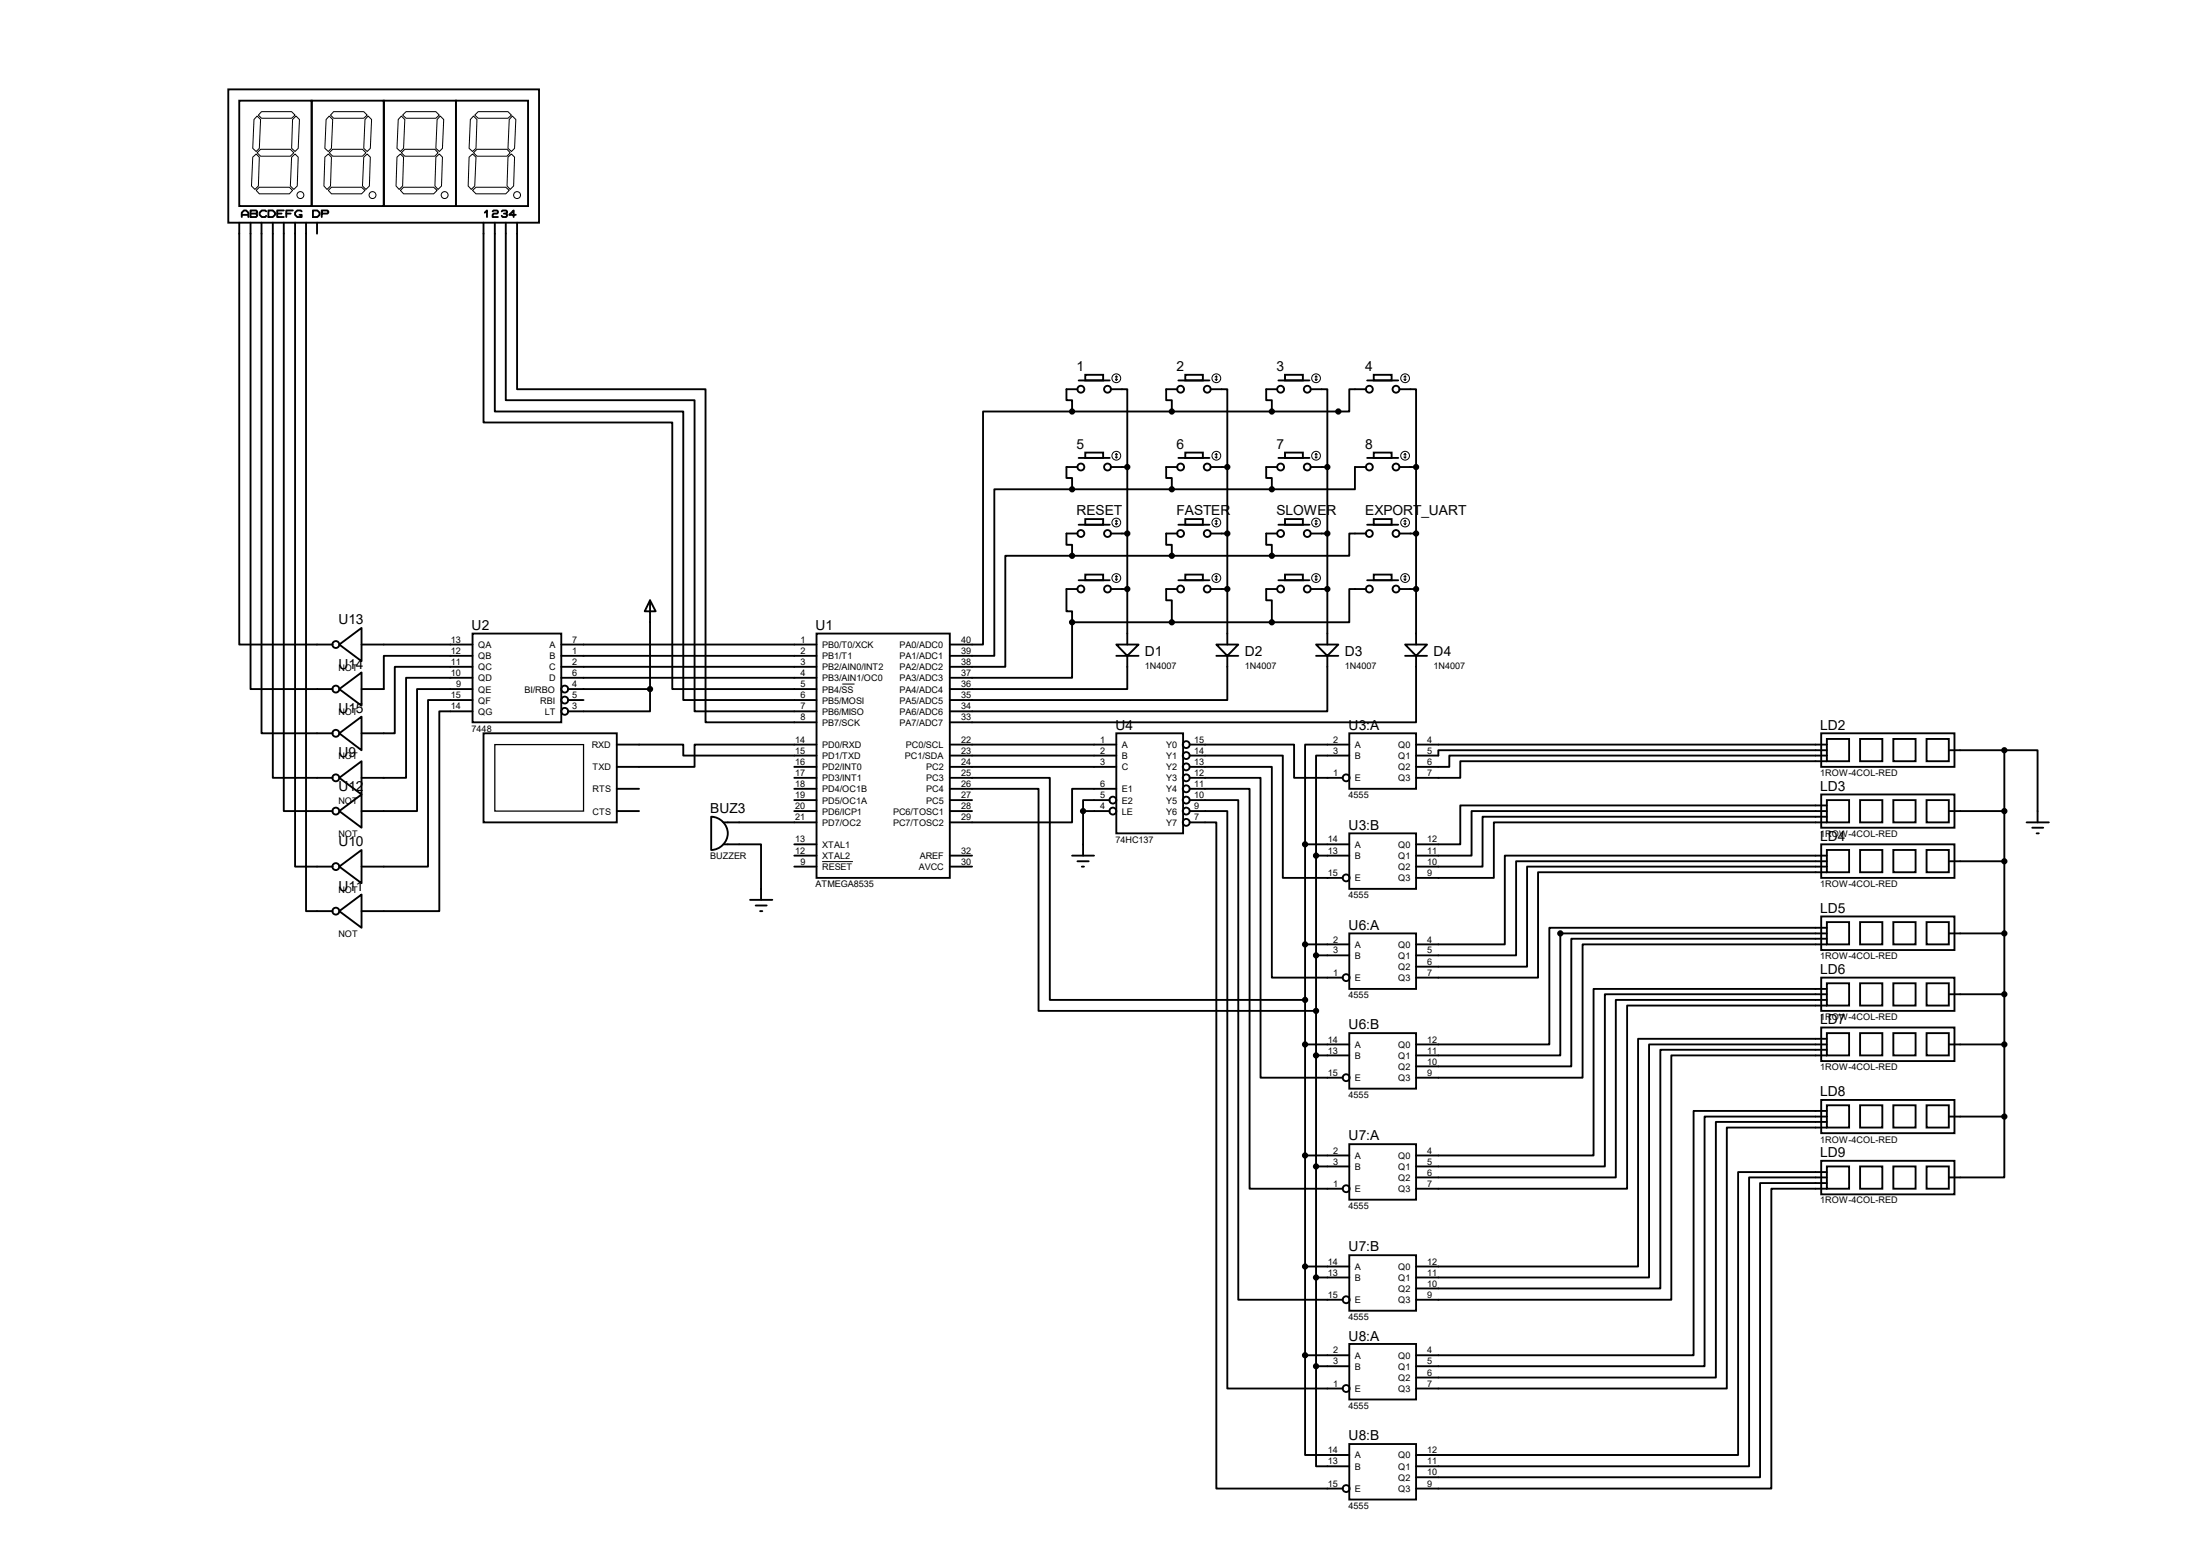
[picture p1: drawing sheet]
<svg xmlns="http://www.w3.org/2000/svg" width="297mm" height="210mm" viewBox="0 0 297 210" stroke-linecap="round" stroke-linejoin="round" font-family="sans-serif">
<g fill="none" stroke="#000" stroke-width=".25">
<path d="M30.8 12.1h42v18h-42zM32.3 13.6h9.8v14.2h-9.8zM42.1 13.6h9.7v14.2h-9.7zM51.8 13.6h9.8v14.2h-9.8zM61.6 13.6h9.7v14.2h-9.7zM32.3 30.1v56.9h12.6M32.6 29.3v-.6l.3-.3h.3l.3 .3v.6M32.6 29h.9M33.8 30.1v62.9h11.1M33.8 28.8h.8M33.8 28.4h.8l.1 .1-.1 .3 .1 .3-.1 .2h-.8zM35.3 30.1v68.9h9.6"/>
<path d="M35.9 28.5l-.1-.1h-.5l-.2 .3v.3l.2 .3h.5l.1-.2M36.2 28.4h.6l.3 .3v.3l-.3 .3h-.6zM36.8 30.1v74.9h8.1M37.4 28.8h.6M38.3 30.1v79.4h6.6M38.3 28.4h-.9v.9h.9M38.7 28.8h.5M39.5 28.4h-.8v.9M39.8 30.1v86.9h5.1M40.7 28.5l-.1-.1h-.5l-.3 .3v.3l.3 .3h.6v-.3h-.3M41.3 30.1v92.9h3.6M42.2 28.4h.6l.3 .3v.3l-.3 .3h-.6z"/>
<path d="M42.8 30.1v1.4M43.4 28.8h.8l.1-.3-.1-.1h-.8v.9M65.3 30.1v26.9h25.5v36h19.4M65.4 28.7l.3-.3v.9M66.5 28.5l.1-.1h.5l.1 .1-.1 .3h-.5l-.1 .2v.3h.7M66.8 30.1v25.4h25.4v39h18M67.7 28.5l.2-.1h.4l.2 .1-.2 .3 .2 .3-.2 .2h-.4l-.2-.2M68 28.8h.3M68.3 30.1v23.9h25.5v42h16.4M69.6 29h-.9l.6-.6v.9M69.8 30.1v22.4h25.4v45h15M144.7 55.5h-12v31.5h-4.5"/>
<path d="M145.5 52.5h-1.5v1.5h.7v1.5M145.6 51.4h4.2M146.5 50.6h2.4v.8h-2.4zM149.9 52.5h2.3v10.5M159 52.5h-1.6v1.5h.8v1.5M159.1 51.4h4.2M160 50.6h2.4v.8h-2.4zM163.4 52.5h2.3v10.5M172.4 52.5h-1.5v1.5h.8v1.5M172.6 51.4h4.2M173.5 50.6h2.4v.8h-2.4zM177 52.5h2.2v10.5"/>
<path d="M184.4 52.5h-2.2v3h-37.5M184.6 51.4h4.2M185.5 50.6h2.4v.8h-2.4zM188.9 52.5h2.3v10.5M144.7 66h-10.5v22.5h-6M144.7 75h-9v15h-7.5M144.7 66h27M144.7 75h27M145.5 63h-1.5v1.5h.7v1.5M145.5 72h-1.5v1.5h.7v1.5M145.5 79.5h-1.5v3h.7v1.5M145.6 78.3h4.2"/>
<path d="M145.6 70.8h4.2M145.6 61.8h4.2M146.5 77.6h2.4v.7h-2.4zM146.5 70.1h2.4v.7h-2.4zM146.5 61.1h2.4v.7h-2.4zM149.9 79.5h2.3M149.9 72h2.3M149.9 63h2.3M152.2 63v24M159 63h-1.6v1.5h.8v1.5M159 72h-1.6v1.5h.8v1.5M159 79.5h-1.6v1.5h.8v3"/>
<path d="M159.1 78.3h4.2M159.1 70.8h4.2M159.1 61.8h4.2M160 77.6h2.4v.7h-2.4zM160 70.1h2.4v.7h-2.4zM160 61.1h2.4v.7h-2.4zM163.4 79.5h2.3M163.4 72h2.3M163.4 63h2.3M165.7 63v24M172.4 63h-1.5v1.5h.8v1.5M172.4 72h-1.5v1.5h.8v1.5"/>
<path d="M172.4 79.5h-1.5v1.5h.8v3M172.6 78.3h4.2M172.6 70.8h4.2M172.6 61.8h4.2M173.5 77.6h2.4v.7h-2.4zM173.5 70.1h2.4v.7h-2.4zM173.5 61.1h2.4v.7h-2.4zM177 79.5h2.2M177 72h2.2M177 63h2.2M179.2 63v24M184.4 63h-1.5v3h-11.2"/>
<path d="M184.4 72h-2.2v3h-10.5M184.4 79.5h-2.2v4.5h-10.5M184.6 78.3h4.2M184.6 70.8h4.2M184.6 61.8h4.2M185.5 77.6h2.4v.7h-2.4zM185.5 70.1h2.4v.7h-2.4zM185.5 61.1h2.4v.7h-2.4zM188.9 79.5h2.3M188.9 72h2.3M188.9 63h2.3M191.2 63v24"/>
<path d="M45.8 87l3-2.2v4.4zM45.8 93l3-2.2v4.4zM45.8 99l3-2.3v4.6zM48.8 87h15M63.8 85.5h12v12h-12zM63.8 91.5h-9v13.5h-6M63.8 94.5h-6v22.5h-9M63.8 96h-4.5v27h-10.5M63.8 88.5h-12v4.5h-3M63.8 90h-10.5v9h-4.5M63.8 93h-7.5v16.5h-7.5M65.3 99h18v12h-18z"/>
<path d="M75.8 87h34.4M75.8 88.5h34.4M75.8 90h34.4M75.8 91.5h34.4M76.7 93h11.1M76.7 94.5h2.1M87.8 81l.7 1.5h-1.5zM87.8 93v3h-11.1M87.8 81v12M110.2 85.5h18v33h-18zM144.7 84v7.5h-16.5M144.7 84h27"/>
<path d="M150.7 87h3l-1.5 1.5zM150.7 99h9v13.5h-9zM150.7 88.5h3M152.2 88.5v4.5h-24M164.2 87h3l-1.5 1.5zM164.2 88.5h3M165.7 88.5v6h-37.5M177.7 87h3l-1.5 1.5zM177.7 88.5h3M179.2 88.5v7.5h-51M182.2 99h9v7.5h-9zM189.7 87h3l-1.5 1.5z"/>
<path d="M189.7 88.5h3M191.2 88.5v9h-63M245.9 99h18v4.5h-18zM246.6 99.7h3v3h-3zM251.1 99.7h3v3h-3zM255.6 99.7h3v3h-3zM260.1 99.7h3v3h-3zM45.8 105l3-2.3v4.5zM45.8 117l3-2.3v4.5zM45.8 109.5l3-2.3v4.5zM83.3 100.5h8.9v1.5h18M83.3 109.5h3"/>
<path d="M83.3 106.5h3M96 110.2a2.24 2.24 0 0 1 2.3 2.3 2.24 2.24 0 0 1-2.3 2.2zM97.7 114h5v7.5M97.7 111h12.5M107.2 103.5h3M107.2 109.5h3M107.2 114h3M107.2 115.5h3M107.2 108h3M107.2 106.5h3M107.2 105h3M107.2 117h3"/>
<path d="M110.2 100.5h-16.4v3h-10.5M128.2 105h13.5v30h34.5M128.2 106.5h12v29.9h37.5M128.2 100.5h22.5M128.2 102h22.5M128.2 103.5h22.5M128.2 109.5h3M128.2 115.5h3M128.2 108h3M128.2 117h3M144.7 115.5h3M145.5 116.2h1.5"/>
<path d="M146 117h.3M146.2 109.5v6M146.2 109.5h3.6M149.8 108h-3.6v1.5M150.7 106.5h-6v4.5h-16.5M160.6 100.5h14.1v4.5h6.6M160.6 102h12.6v16.5h8.1M160.6 103.5h11.1v28.5h9.6M160.6 105h9.6v40.5h11.1M160.6 106.5h8.1v53.9h12.6M160.6 108h6.6v67.4h14.1M160.6 109.5h5.1v77.9h15.6"/>
<path d="M160.6 111h3.6v89.9h17.1M176.2 114h6M176.2 114v68.9M177.7 115.5h4.5M177.7 115.5v68.9M182.2 112.5h9v7.5h-9zM182.2 100.5h-6v13.5M182.2 102h-4.5v13.5M191.2 100.5h55.4M245.9 107.2h18v4.5h-18zM245.9 114h18v4.5h-18zM246.6 108h3v3h-3z"/>
<path d="M246.6 114.7h3v3h-3zM246.6 101.3h-52.4v.7h-3M246.6 102h-50.9v1.5h-4.5M246.6 102.7h-49.5v2.3h-5.9M246.6 110.2h-46.4v6.8h-9M246.6 109.5h-47.9v6h-7.5M246.6 108.7h-49.5v5.3h-5.9M246.6 111h-44.9v7.5h-10.5M246.6 117h-40.4v13.5h-15M246.6 116.2h-41.9v12.7h-13.5M246.6 115.5h-43.4v12h-12M246.6 117.7h-39v14.3h-16.4"/>
<path d="M251.1 108h3v3h-3zM251.1 114.7h3v3h-3zM255.6 108h3v3h-3zM255.6 114.7h3v3h-3zM260.1 108h3v3h-3zM260.1 114.7h3v3h-3zM263.1 109.5h7.5M263.1 101.3h7.5M263.1 116.2h7.5M270.6 101.3h4.5v9.7M270.6 101.3v49.4M273.6 111h3"/>
<path d="M274.4 111.7h1.4M275 112.5h.3M45.8 123l3-2.3v4.5zM101.3 121.5h3M102 122.2h1.5M102.6 123h.3M176.2 127.5h6M177.7 128.9h4.5M182.2 126h9v7.5h-9zM182.2 139.4h9v7.5h-9zM245.9 123.7h18v4.5h-18zM245.9 132h18v4.4h-18z"/>
<path d="M245.9 138.7h18v4.5h-18zM246.6 124.5h3v3h-3zM246.6 132.7h3v3h-3zM246.6 139.4h3v3.1h-3zM246.6 126.7h-34.5v17.2h-20.9M246.6 125.2h-37.4v15.8h-18M246.6 127.5h-32.9v18h-22.5M246.6 135h-28.5v23.9h-26.9M246.6 134.2h-29.9v23.2h-25.5M246.6 133.5h-31.5v22.5h-23.9M246.6 135.7h-26.9v24.7h-28.5M246.6 126h-35.9v16.5h-19.5"/>
<path d="M251.1 124.5h3v3h-3zM251.1 132.7h3v3h-3zM251.1 139.4h3v3.1h-3zM255.6 124.5h3v3h-3zM255.6 132.7h3v3h-3zM255.6 139.4h3v3.1h-3zM260.1 124.5h3v3h-3zM260.1 132.7h3v3h-3zM260.1 139.4h3v3.1h-3zM263.1 126h7.5M263.1 134.2h7.5M176.2 141h6"/>
<path d="M176.2 156h6M177.7 142.5h4.5M177.7 157.4h4.5M182.2 154.4h9v7.5h-9zM245.9 148.5h18v4.5h-18zM245.9 156.7h18v4.5h-18zM246.6 149.2h3v3h-3zM246.6 157.4h3v3h-3zM246.6 141.7h-22.4v32.2h-33M246.6 141h-24v31.4h-31.4M246.6 140.2h-25.5v30.7h-29.9M246.6 142.5h-21v32.9h-34.4"/>
<path d="M246.6 151.4h-15v34.5h-40.4M246.6 150.7h-16.5v33.7h-38.9M246.6 149.9h-18v33h-37.4M246.6 152.2h-13.5v35.2h-41.9M246.6 159.7h-9v39.7h-46.4M246.6 158.9h-10.5v39h-44.9M246.6 158.2h-11.9v38.2h-43.5M251.1 149.2h3v3h-3zM251.1 157.4h3v3h-3zM255.6 149.2h3v3h-3zM255.6 157.4h3v3h-3zM260.1 149.2h3v3h-3z"/>
<path d="M260.1 157.4h3v3h-3zM263.1 141h7.5M263.1 150.7h7.5M270.6 150.7v8.2h-7.5M176.2 170.9h6M177.7 172.4h4.5M182.2 169.4h9v7.5h-9zM246.6 160.4h-7.5v40.5h-47.9M176.2 182.9v13.5h6M176.2 182.9h6M177.7 184.4v13.5h4.5M177.7 184.4h4.5"/>
<path d="M182.2 181.4h9v7.5h-9zM182.2 194.9h9v7.5h-9z"/>
<circle cx="145.9" cy="52.5" r=".47"/>
<circle cx="149.5" cy="52.5" r=".47"/>
<circle cx="159.4" cy="52.5" r=".47"/>
<circle cx="163" cy="52.5" r=".47"/>
<circle cx="172.9" cy="52.5" r=".47"/>
<circle cx="176.5" cy="52.5" r=".47"/>
<circle cx="184.9" cy="52.5" r=".47"/>
<circle cx="188.5" cy="52.5" r=".47"/>
<circle cx="145.9" cy="79.5" r=".47"/>
<circle cx="145.9" cy="72" r=".47"/>
<circle cx="145.9" cy="63" r=".47"/>
<circle cx="149.5" cy="79.5" r=".47"/>
<circle cx="149.5" cy="72" r=".47"/>
<circle cx="149.5" cy="63" r=".47"/>
<circle cx="159.4" cy="79.5" r=".47"/>
<circle cx="159.4" cy="72" r=".47"/>
<circle cx="159.4" cy="63" r=".47"/>
<circle cx="163" cy="79.5" r=".47"/>
<circle cx="163" cy="72" r=".47"/>
<circle cx="163" cy="63" r=".47"/>
<circle cx="172.9" cy="72" r=".47"/>
<circle cx="172.9" cy="79.5" r=".47"/>
<circle cx="172.9" cy="63" r=".47"/>
<circle cx="176.5" cy="63" r=".47"/>
<circle cx="176.5" cy="79.5" r=".47"/>
<circle cx="176.5" cy="72" r=".47"/>
<circle cx="184.9" cy="63" r=".47"/>
<circle cx="184.9" cy="79.5" r=".47"/>
<circle cx="184.9" cy="72" r=".47"/>
<circle cx="188.5" cy="72" r=".47"/>
<circle cx="188.5" cy="79.5" r=".47"/>
<circle cx="188.5" cy="63" r=".47"/>
<circle cx="45.3" cy="93" r=".47"/>
<circle cx="45.3" cy="87" r=".47"/>
<circle cx="45.3" cy="99" r=".47"/>
<circle cx="76.2" cy="94.5" r=".47"/>
<circle cx="76.2" cy="96" r=".47"/>
<circle cx="76.2" cy="93" r=".47"/>
<circle cx="45.3" cy="117" r=".47"/>
<circle cx="45.3" cy="105" r=".47"/>
<circle cx="45.3" cy="109.5" r=".47"/>
<circle cx="150.2" cy="109.5" r=".47"/>
<circle cx="150.2" cy="108" r=".47"/>
<circle cx="160.1" cy="111" r=".47"/>
<circle cx="160.1" cy="103.5" r=".47"/>
<circle cx="160.1" cy="105" r=".47"/>
<circle cx="160.1" cy="106.5" r=".47"/>
<circle cx="160.1" cy="109.5" r=".47"/>
<circle cx="160.1" cy="100.5" r=".47"/>
<circle cx="160.1" cy="102" r=".47"/>
<circle cx="160.1" cy="108" r=".47"/>
<circle cx="181.7" cy="118.5" r=".47"/>
<circle cx="181.7" cy="105" r=".47"/>
<circle cx="45.3" cy="123" r=".47"/>
<circle cx="181.7" cy="132" r=".47"/>
<circle cx="181.7" cy="145.5" r=".47"/>
<circle cx="181.7" cy="175.4" r=".47"/>
<circle cx="181.7" cy="160.4" r=".47"/>
<circle cx="181.7" cy="187.4" r=".47"/>
<circle cx="181.7" cy="200.9" r=".47"/>
</g>
<g fill="none" stroke="#000" stroke-width=".14">
<path d="M34.7 15.7l.5 .4-.2 3.9-.4 .4-.5-.4 .2-3.9zM35.3 15.1h4.1l.4 .4-.4 .5h-4.1l-.4-.5zM40 15.7l.4 .4-.1 3.9-.5 .4-.4-.4 .1-3.9zM44.4 15.7l.5 .4-.2 3.9-.4 .4-.4-.4 .1-3.9zM45 15.1h4.1l.5 .4-.5 .5h-4.1l-.4-.5zM49.7 15.7l.5 .4-.2 3.9-.4 .4-.5-.4 .2-3.9zM54.2 15.7l.5 .4-.2 3.9-.4 .4-.5-.4 .2-3.9zM54.8 15.1h4l.5 .4-.5 .5h-4l-.4-.5zM59.4 15.7l.5 .4-.2 3.9-.4 .4-.5-.4 .2-3.9zM63.9 15.7l.5 .4-.1 3.9-.5 .4-.5-.4 .2-3.9zM64.6 15.1h4l.4 .4-.4 .5h-4l-.5-.5zM69.2 15.7l.4 .4-.1 3.9-.5 .4-.4-.4 .1-3.9z"/>
<path d="M34.1 21.2l.5-.4 .4 .4-.1 3.9-.5 .5-.4-.5zM34.6 25.7l.4-.4h4.1l.4 .4-.4 .5h-4.1zM34.7 20.6l.5-.4h4l.5 .4-.5 .5h-4zM39.4 21.2l.4-.4 .5 .4-.2 3.9-.4 .5-.5-.5zM43.9 21.2l.4-.4 .4 .4-.1 3.9-.4 .5-.5-.5zM44.4 20.6l.5-.4h4l.5 .4-.5 .5h-4zM44.7 25.3h4.1l.5 .4-.5 .5h-4.1l-.4-.5zM49.1 21.2l.5-.4 .4 .4-.1 3.9-.5 .5-.5-.5zM53.6 21.2l.5-.4 .4 .4-.1 3.9-.5 .5-.4-.5zM54.2 20.6l.5-.4h4l.4 .4-.4 .5h-4zM54.5 25.3h4l.5 .4-.5 .5h-4l-.4-.5zM58.8 21.2l.5-.4 .4 .4-.1 3.9-.5 .5-.4-.5z"/>
<path d="M63.3 21.2l.5-.4 .5 .4-.2 3.9-.5 .5-.4-.5zM63.8 25.7l.5-.4h4l.4 .4-.4 .5h-4zM63.9 20.6l.5-.4h4.1l.4 .4-.4 .5h-4.1zM68.6 21.2l.4-.4 .5 .4-.2 3.9-.4 .5-.4-.5zM150.6 51.2l.1 .2M150.7 50.8v.6M150.7 50.8l-.1 .1M150.7 50.8l.2 .1M150.9 51.2l-.2 .2M164 51.2l.2 .2M164.2 50.8v.6M164.2 50.8l-.2 .1"/>
<path d="M164.2 50.8l.1 .1M164.3 51.2l-.1 .2M177.5 51.2l.2 .2M177.7 50.8l-.2 .1M177.7 50.8v.6M177.7 50.8l.1 .1M177.8 51.2l-.1 .2M189.5 51.2l.2 .2M189.7 50.8v.6M189.7 50.8l-.2 .1M189.7 50.8l.1 .1M189.8 51.2l-.1 .2"/>
<path d="M150.6 78.1l.1 .2M150.6 70.7l.1 .1M150.6 61.7l.1 .1M150.7 61.2v.6M150.7 70.2v.6M150.7 77.7v.6M150.7 77.7l-.1 .2M150.7 77.7l.2 .2M150.7 70.2l-.1 .2M150.7 70.2l.2 .2M150.7 61.2l-.1 .2M150.7 61.2l.2 .2"/>
<path d="M150.9 78.1l-.2 .2M150.9 70.7l-.2 .1M150.9 61.7l-.2 .1M164 78.1l.2 .2M164 70.7l.2 .1M164 61.7l.2 .1M164.2 61.2v.6M164.2 70.2v.6M164.2 77.7v.6M164.2 77.7l-.2 .2M164.2 77.7l.1 .2M164.2 70.2l-.2 .2"/>
<path d="M164.2 70.2l.1 .2M164.2 61.2l-.2 .2M164.2 61.2l.1 .2M164.3 78.1l-.1 .2M164.3 70.7l-.1 .1M164.3 61.7l-.1 .1M177.5 78.1l.2 .2M177.5 70.7l.2 .1M177.5 61.7l.2 .1M177.7 61.2v.6M177.7 70.2v.6M177.7 77.7v.6"/>
<path d="M177.7 77.7l-.2 .2M177.7 77.7l.1 .2M177.7 70.2l-.2 .2M177.7 70.2l.1 .2M177.7 61.2l-.2 .2M177.7 61.2l.1 .2M177.8 78.1l-.1 .2M177.8 70.7l-.1 .1M177.8 61.7l-.1 .1M189.5 78.1l.2 .2M189.5 70.7l.2 .1M189.5 61.7l.2 .1"/>
<path d="M189.7 61.2v.6M189.7 70.2v.6M189.7 77.7v.6M189.7 77.7l-.2 .2M189.7 77.7l.1 .2M189.7 70.2l-.2 .2M189.7 70.2l.1 .2M189.7 61.2l-.2 .2M189.7 61.2l.1 .2M189.8 78.1l-.1 .2M189.8 70.7l-.1 .1M189.8 61.7l-.1 .1"/>
<path d="M113.7 92.3h1.7M111 116.3h4.1"/>
<circle cx="40.6" cy="26.3" r=".47"/>
<circle cx="50.3" cy="26.3" r=".47"/>
<circle cx="60" cy="26.3" r=".47"/>
<circle cx="69.8" cy="26.3" r=".47"/>
<circle cx="150.7" cy="51.1" r=".59"/>
<circle cx="164.2" cy="51.1" r=".59"/>
<circle cx="177.7" cy="51.1" r=".59"/>
<circle cx="189.7" cy="51.1" r=".59"/>
<circle cx="150.7" cy="78" r=".59"/>
<circle cx="150.7" cy="70.5" r=".59"/>
<circle cx="150.7" cy="61.5" r=".59"/>
<circle cx="164.2" cy="70.5" r=".59"/>
<circle cx="164.2" cy="78" r=".59"/>
<circle cx="164.2" cy="61.5" r=".59"/>
<circle cx="177.7" cy="70.5" r=".59"/>
<circle cx="177.7" cy="78" r=".59"/>
<circle cx="177.7" cy="61.5" r=".59"/>
<circle cx="189.7" cy="61.5" r=".59"/>
<circle cx="189.7" cy="78" r=".59"/>
<circle cx="189.7" cy="70.5" r=".59"/>
</g>
<g fill="#000" stroke="#000" stroke-width=".25">
<circle cx="144.7" cy="55.5" r=".3"/>
<circle cx="158.2" cy="55.5" r=".3"/>
<circle cx="171.7" cy="55.5" r=".3"/>
<circle cx="180.7" cy="55.5" r=".3"/>
<circle cx="144.7" cy="75" r=".3"/>
<circle cx="144.7" cy="66" r=".3"/>
<circle cx="152.2" cy="79.5" r=".3"/>
<circle cx="152.2" cy="63" r=".3"/>
<circle cx="152.2" cy="72" r=".3"/>
<circle cx="158.2" cy="66" r=".3"/>
<circle cx="158.2" cy="75" r=".3"/>
<circle cx="165.7" cy="63" r=".3"/>
<circle cx="165.7" cy="72" r=".3"/>
<circle cx="165.7" cy="79.5" r=".3"/>
<circle cx="171.7" cy="66" r=".3"/>
<circle cx="171.7" cy="75" r=".3"/>
<circle cx="179.2" cy="72" r=".3"/>
<circle cx="179.2" cy="63" r=".3"/>
<circle cx="179.2" cy="79.5" r=".3"/>
<circle cx="191.2" cy="79.5" r=".3"/>
<circle cx="191.2" cy="72" r=".3"/>
<circle cx="191.2" cy="63" r=".3"/>
<circle cx="87.8" cy="93" r=".3"/>
<circle cx="144.7" cy="84" r=".3"/>
<circle cx="158.2" cy="84" r=".3"/>
<circle cx="171.7" cy="84" r=".3"/>
<circle cx="146.2" cy="109.5" r=".3"/>
<circle cx="176.2" cy="114" r=".3"/>
<circle cx="177.7" cy="115.5" r=".3"/>
<circle cx="270.6" cy="101.3" r=".3"/>
<circle cx="270.6" cy="116.2" r=".3"/>
<circle cx="270.6" cy="109.5" r=".3"/>
<circle cx="176.2" cy="127.5" r=".3"/>
<circle cx="176.2" cy="135" r=".3"/>
<circle cx="177.7" cy="128.9" r=".3"/>
<circle cx="177.7" cy="136.4" r=".3"/>
<circle cx="210.7" cy="126" r=".3"/>
<circle cx="270.6" cy="134.2" r=".3"/>
<circle cx="270.6" cy="126" r=".3"/>
<circle cx="176.2" cy="141" r=".3"/>
<circle cx="176.2" cy="156" r=".3"/>
<circle cx="177.7" cy="157.4" r=".3"/>
<circle cx="177.7" cy="142.5" r=".3"/>
<circle cx="270.6" cy="141" r=".3"/>
<circle cx="270.6" cy="150.7" r=".3"/>
<circle cx="176.2" cy="170.9" r=".3"/>
<circle cx="177.7" cy="172.4" r=".3"/>
<circle cx="176.2" cy="182.9" r=".3"/>
<circle cx="177.7" cy="184.4" r=".3"/>
</g>
<path d="M66.8 100.5h12v9h-12z" fill="none" stroke="#000" stroke-width=".17"/>
<g font-size="1.9">
<text x="145.3" y="50.1">1</text>
<text x="158.8" y="50.1">2</text>
<text x="172.3" y="50.1">3</text>
<text x="184.3" y="50.1">4</text>
<text x="145.3" y="60.6">5</text>
<text x="158.8" y="60.6">6</text>
<text x="172.3" y="60.6">7</text>
<text x="184.3" y="60.6">8</text>
<text x="145.3" y="69.6">RESET</text>
<text x="158.8" y="69.6">FASTER</text>
<text x="172.3" y="69.6">SLOWER</text>
<text x="184.3" y="69.6">EXPORT_UART</text>
<text x="45.7" y="84.2">U13</text>
<text x="63.7" y="85">U2</text>
<text x="110.1" y="85">U1</text>
<text x="154.6" y="88.6">D1</text>
<text x="168.1" y="88.6">D2</text>
<text x="181.6" y="88.6">D3</text>
<text x="193.5" y="88.6">D4</text>
<text x="45.7" y="90.3">U14</text>
<text x="45.7" y="96.2">U15</text>
<text x="150.6" y="98.5">U4</text>
<text x="182.1" y="98.5">U3:A</text>
<text x="245.7" y="98.5">LD2</text>
<text x="45.7" y="102.2">U9</text>
<text x="45.7" y="106.7">U12</text>
<text x="245.7" y="106.7">LD3</text>
<text x="95.9" y="109.7">BUZ3</text>
<text x="182.1" y="112">U3:B</text>
<text x="245.7" y="113.5">LD4</text>
<text x="45.7" y="114.2">U10</text>
<text x="45.7" y="120.2">U11</text>
<text x="182.1" y="125.5">U6:A</text>
<text x="245.7" y="123.2">LD5</text>
<text x="245.7" y="131.4">LD6</text>
<text x="182.1" y="138.9">U6:B</text>
<text x="245.7" y="138.2">LD7</text>
<text x="245.7" y="148">LD8</text>
<text x="182.1" y="153.9">U7:A</text>
<text x="245.7" y="156.2">LD9</text>
<text x="182.1" y="168.9">U7:B</text>
<text x="182.1" y="180.9">U8:A</text>
<text x="182.1" y="194.4">U8:B</text>
</g>
<g font-size="1.2">
<text x="60.9" y="86.7">13</text>
<text x="60.9" y="88.3">12</text>
<text x="60.9" y="89.7">11</text>
<text x="64.6" y="87.5">QA</text>
<text x="64.6" y="89">QB</text>
<text x="74.2" y="87.5">A</text>
<text x="74.2" y="89">B</text>
<text x="77.3" y="86.7">7</text>
<text x="77.3" y="88.3">1</text>
<text x="77.3" y="89.7">2</text>
<text x="108.1" y="89.7">3</text>
<text x="108.1" y="88.3">2</text>
<text x="108.1" y="86.7">1</text>
<text x="111" y="89">PB1/T1</text>
<text x="111" y="87.5">PB0/T0/XCK</text>
<text x="121.5" y="89">PA1/ADC1</text>
<text x="121.5" y="87.5">PA0/ADC0</text>
<text x="129.8" y="89.7">38</text>
<text x="129.8" y="88.3">39</text>
<text x="129.8" y="86.7">40</text>
<text x="45.7" y="90.5">NOT</text>
<text x="60.9" y="91.2">10</text>
<text x="60.9" y="94.2">15</text>
<text x="60.9" y="95.8">14</text>
<text x="61.6" y="92.8">9</text>
<text x="64.6" y="90.5">QC</text>
<text x="64.6" y="91.9">QD</text>
<text x="64.6" y="93.5">QE</text>
<text x="64.6" y="95">QF</text>
<text x="70.8" y="93.5">BI/RBO</text>
<text x="72.9" y="95">RBI</text>
<text x="74.1" y="90.5">C</text>
<text x="74.1" y="91.9">D</text>
<text x="77.3" y="91.2">6</text>
<text x="77.3" y="92.8">4</text>
<text x="77.3" y="94.2">5</text>
<text x="77.3" y="95.8">3</text>
<text x="108.1" y="95.8">7</text>
<text x="108.1" y="94.2">6</text>
<text x="108.1" y="92.8">5</text>
<text x="108.1" y="91.2">4</text>
<text x="111" y="95">PB5/MOSI</text>
<text x="111" y="93.5">PB4/SS</text>
<text x="111" y="91.9">PB3/AIN1/OC0</text>
<text x="111" y="90.5">PB2/AIN0/INT2</text>
<text x="121.5" y="95">PA5/ADC5</text>
<text x="121.5" y="93.5">PA4/ADC4</text>
<text x="121.5" y="91.9">PA3/ADC3</text>
<text x="121.5" y="90.5">PA2/ADC2</text>
<text x="129.8" y="95.8">34</text>
<text x="129.8" y="94.2">35</text>
<text x="129.8" y="92.8">36</text>
<text x="129.8" y="91.2">37</text>
<text x="154.6" y="90.3">1N4007</text>
<text x="168.1" y="90.3">1N4007</text>
<text x="181.6" y="90.3">1N4007</text>
<text x="193.5" y="90.3">1N4007</text>
<text x="45.7" y="96.5">NOT</text>
<text x="63.7" y="98.8">7448</text>
<text x="64.6" y="96.5">QG</text>
<text x="73.6" y="96.5">LT</text>
<text x="79.9" y="101">RXD</text>
<text x="107.4" y="101.7">15</text>
<text x="107.4" y="100.2">14</text>
<text x="108.1" y="97.2">8</text>
<text x="111" y="96.5">PB6/MISO</text>
<text x="111" y="98">PB7/SCK</text>
<text x="111" y="101">PD0/RXD</text>
<text x="121.5" y="96.5">PA6/ADC6</text>
<text x="121.5" y="98">PA7/ADC7</text>
<text x="122.3" y="101">PC0/SCL</text>
<text x="129.8" y="101.7">23</text>
<text x="129.8" y="100.2">22</text>
<text x="129.8" y="97.2">33</text>
<text x="148.5" y="100.2">1</text>
<text x="148.5" y="101.7">2</text>
<text x="151.5" y="101">A</text>
<text x="157.4" y="101">Y0</text>
<text x="161.2" y="100.2">15</text>
<text x="161.2" y="101.7">14</text>
<text x="180" y="100.2">2</text>
<text x="180" y="101.7">3</text>
<text x="182.9" y="101">A</text>
<text x="188.8" y="101">Q0</text>
<text x="192.7" y="100.2">4</text>
<text x="192.7" y="101.7">5</text>
<text x="45.7" y="102.5">NOT</text>
<text x="80" y="106.9">RTS</text>
<text x="80" y="104">TXD</text>
<text x="107.4" y="107.7">19</text>
<text x="107.4" y="106.2">18</text>
<text x="107.4" y="104.7">17</text>
<text x="107.4" y="103.3">16</text>
<text x="111" y="106.9">PD4/OC1B</text>
<text x="111" y="105.5">PD3/INT1</text>
<text x="111" y="104">PD2/INT0</text>
<text x="111" y="102.4">PD1/TXD</text>
<text x="122.2" y="102.4">PC1/SDA</text>
<text x="125.1" y="106.9">PC4</text>
<text x="125.1" y="105.5">PC3</text>
<text x="125.1" y="104">PC2</text>
<text x="129.8" y="107.7">27</text>
<text x="129.8" y="106.2">26</text>
<text x="129.8" y="104.7">25</text>
<text x="129.8" y="103.3">24</text>
<text x="148.5" y="103.3">3</text>
<text x="148.5" y="106.2">6</text>
<text x="148.5" y="107.7">5</text>
<text x="151.5" y="102.4">B</text>
<text x="151.5" y="104">C</text>
<text x="151.5" y="106.9">E1</text>
<text x="157.4" y="102.4">Y1</text>
<text x="157.4" y="104">Y2</text>
<text x="157.4" y="105.5">Y3</text>
<text x="157.4" y="106.9">Y4</text>
<text x="161.2" y="103.3">13</text>
<text x="161.2" y="104.7">12</text>
<text x="161.2" y="106.2">11</text>
<text x="161.2" y="107.7">10</text>
<text x="180" y="104.7">1</text>
<text x="182.1" y="107.7">4555</text>
<text x="182.9" y="102.4">B</text>
<text x="182.9" y="105.5">E</text>
<text x="188.8" y="102.4">Q1</text>
<text x="188.8" y="104">Q2</text>
<text x="188.8" y="105.5">Q3</text>
<text x="192.7" y="103.3">6</text>
<text x="192.7" y="104.7">7</text>
<text x="245.7" y="104.7">1ROW-4COL-RED</text>
<text x="45.7" y="108.5">NOT</text>
<text x="45.7" y="113">NOT</text>
<text x="80" y="109.9">CTS</text>
<text x="107.4" y="109.2">20</text>
<text x="107.4" y="110.7">21</text>
<text x="107.4" y="113.7">13</text>
<text x="111" y="109.9">PD6/ICP1</text>
<text x="111" y="108.5">PD5/OC1A</text>
<text x="111" y="111.5">PD7/OC2</text>
<text x="120.6" y="109.9">PC6/TOSC1</text>
<text x="120.6" y="111.5">PC7/TOSC2</text>
<text x="125.1" y="108.5">PC5</text>
<text x="129.8" y="109.2">28</text>
<text x="129.8" y="110.7">29</text>
<text x="148.5" y="109.2">4</text>
<text x="150.6" y="113.7">74HC137</text>
<text x="151.5" y="108.5">E2</text>
<text x="151.5" y="109.9">LE</text>
<text x="157.4" y="108.5">Y5</text>
<text x="157.4" y="109.9">Y6</text>
<text x="157.4" y="111.5">Y7</text>
<text x="161.2" y="109.2">9</text>
<text x="161.2" y="110.7">7</text>
<text x="179.3" y="113.7">14</text>
<text x="192.7" y="113.7">12</text>
<text x="245.7" y="113">1ROW-4COL-RED</text>
<text x="95.9" y="116">BUZZER</text>
<text x="107.4" y="115.2">12</text>
<text x="108.1" y="116.7">9</text>
<text x="110.1" y="119.7">ATMEGA8535</text>
<text x="111" y="117.4">RESET</text>
<text x="111" y="114.4">XTAL1</text>
<text x="111" y="116">XTAL2</text>
<text x="124" y="117.4">AVCC</text>
<text x="124.2" y="116">AREF</text>
<text x="129.8" y="116.7">30</text>
<text x="129.8" y="115.2">32</text>
<text x="179.3" y="115.2">13</text>
<text x="179.3" y="118.2">15</text>
<text x="182.9" y="114.4">A</text>
<text x="182.9" y="116">B</text>
<text x="182.9" y="119">E</text>
<text x="188.8" y="114.4">Q0</text>
<text x="188.8" y="116">Q1</text>
<text x="188.8" y="117.4">Q2</text>
<text x="188.8" y="119">Q3</text>
<text x="192.7" y="115.2">11</text>
<text x="192.7" y="116.7">10</text>
<text x="192.7" y="118.2">9</text>
<text x="245.7" y="119.7">1ROW-4COL-RED</text>
<text x="45.7" y="120.5">NOT</text>
<text x="182.1" y="121.2">4555</text>
<text x="45.7" y="126.5">NOT</text>
<text x="180" y="127.2">2</text>
<text x="180" y="128.7">3</text>
<text x="180" y="131.7">1</text>
<text x="182.9" y="127.9">A</text>
<text x="182.9" y="129.4">B</text>
<text x="188.8" y="127.9">Q0</text>
<text x="188.8" y="129.4">Q1</text>
<text x="188.8" y="130.9">Q2</text>
<text x="192.7" y="127.2">4</text>
<text x="192.7" y="128.7">5</text>
<text x="192.7" y="130.2">6</text>
<text x="192.7" y="131.7">7</text>
<text x="245.7" y="129.5">1ROW-4COL-RED</text>
<text x="182.1" y="134.7">4555</text>
<text x="182.9" y="132.4">E</text>
<text x="188.8" y="132.4">Q3</text>
<text x="245.7" y="137.7">1ROW-4COL-RED</text>
<text x="179.3" y="140.7">14</text>
<text x="179.3" y="142.2">13</text>
<text x="182.9" y="141.4">A</text>
<text x="182.9" y="142.9">B</text>
<text x="188.8" y="141.4">Q0</text>
<text x="188.8" y="142.9">Q1</text>
<text x="192.7" y="140.7">12</text>
<text x="192.7" y="142.2">11</text>
<text x="192.7" y="143.7">10</text>
<text x="179.3" y="145.2">15</text>
<text x="182.1" y="148.2">4555</text>
<text x="182.9" y="145.9">E</text>
<text x="188.8" y="144.4">Q2</text>
<text x="188.8" y="145.9">Q3</text>
<text x="192.7" y="145.2">9</text>
<text x="245.7" y="144.5">1ROW-4COL-RED</text>
<text x="180" y="155.7">2</text>
<text x="192.7" y="155.7">4</text>
<text x="245.7" y="154.2">1ROW-4COL-RED</text>
<text x="180" y="157.2">3</text>
<text x="180" y="160.2">1</text>
<text x="182.9" y="156.4">A</text>
<text x="182.9" y="157.9">B</text>
<text x="182.9" y="160.9">E</text>
<text x="188.8" y="156.4">Q0</text>
<text x="188.8" y="157.9">Q1</text>
<text x="188.8" y="159.4">Q2</text>
<text x="188.8" y="160.9">Q3</text>
<text x="192.7" y="157.2">5</text>
<text x="192.7" y="158.7">6</text>
<text x="192.7" y="160.2">7</text>
<text x="182.1" y="163.2">4555</text>
<text x="245.7" y="162.4">1ROW-4COL-RED</text>
<text x="179.3" y="170.7">14</text>
<text x="179.3" y="172.2">13</text>
<text x="182.9" y="171.4">A</text>
<text x="182.9" y="172.9">B</text>
<text x="188.8" y="171.4">Q0</text>
<text x="188.8" y="172.9">Q1</text>
<text x="192.7" y="170.7">12</text>
<text x="192.7" y="172.2">11</text>
<text x="192.7" y="173.7">10</text>
<text x="179.3" y="175.2">15</text>
<text x="182.1" y="178.2">4555</text>
<text x="182.9" y="175.9">E</text>
<text x="188.8" y="174.4">Q2</text>
<text x="188.8" y="175.9">Q3</text>
<text x="192.7" y="175.2">9</text>
<text x="180" y="182.7">2</text>
<text x="180" y="184.1">3</text>
<text x="182.9" y="183.4">A</text>
<text x="182.9" y="184.9">B</text>
<text x="188.8" y="183.4">Q0</text>
<text x="188.8" y="184.9">Q1</text>
<text x="192.7" y="182.7">4</text>
<text x="192.7" y="184.1">5</text>
<text x="192.7" y="185.7">6</text>
<text x="180" y="187.2">1</text>
<text x="182.1" y="190.2">4555</text>
<text x="182.9" y="187.9">E</text>
<text x="188.8" y="186.4">Q2</text>
<text x="188.8" y="187.9">Q3</text>
<text x="192.7" y="187.2">7</text>
<text x="179.3" y="196.1">14</text>
<text x="179.3" y="197.7">13</text>
<text x="182.9" y="196.8">A</text>
<text x="188.8" y="196.8">Q0</text>
<text x="192.7" y="196.1">12</text>
<text x="192.7" y="197.7">11</text>
<text x="179.3" y="200.7">15</text>
<text x="182.1" y="203.7">4555</text>
<text x="182.9" y="198.4">B</text>
<text x="182.9" y="201.4">E</text>
<text x="188.8" y="198.4">Q1</text>
<text x="188.8" y="199.9">Q2</text>
<text x="188.8" y="201.4">Q3</text>
<text x="192.7" y="199.1">10</text>
<text x="192.7" y="200.7">9</text>
</g>
</svg>
